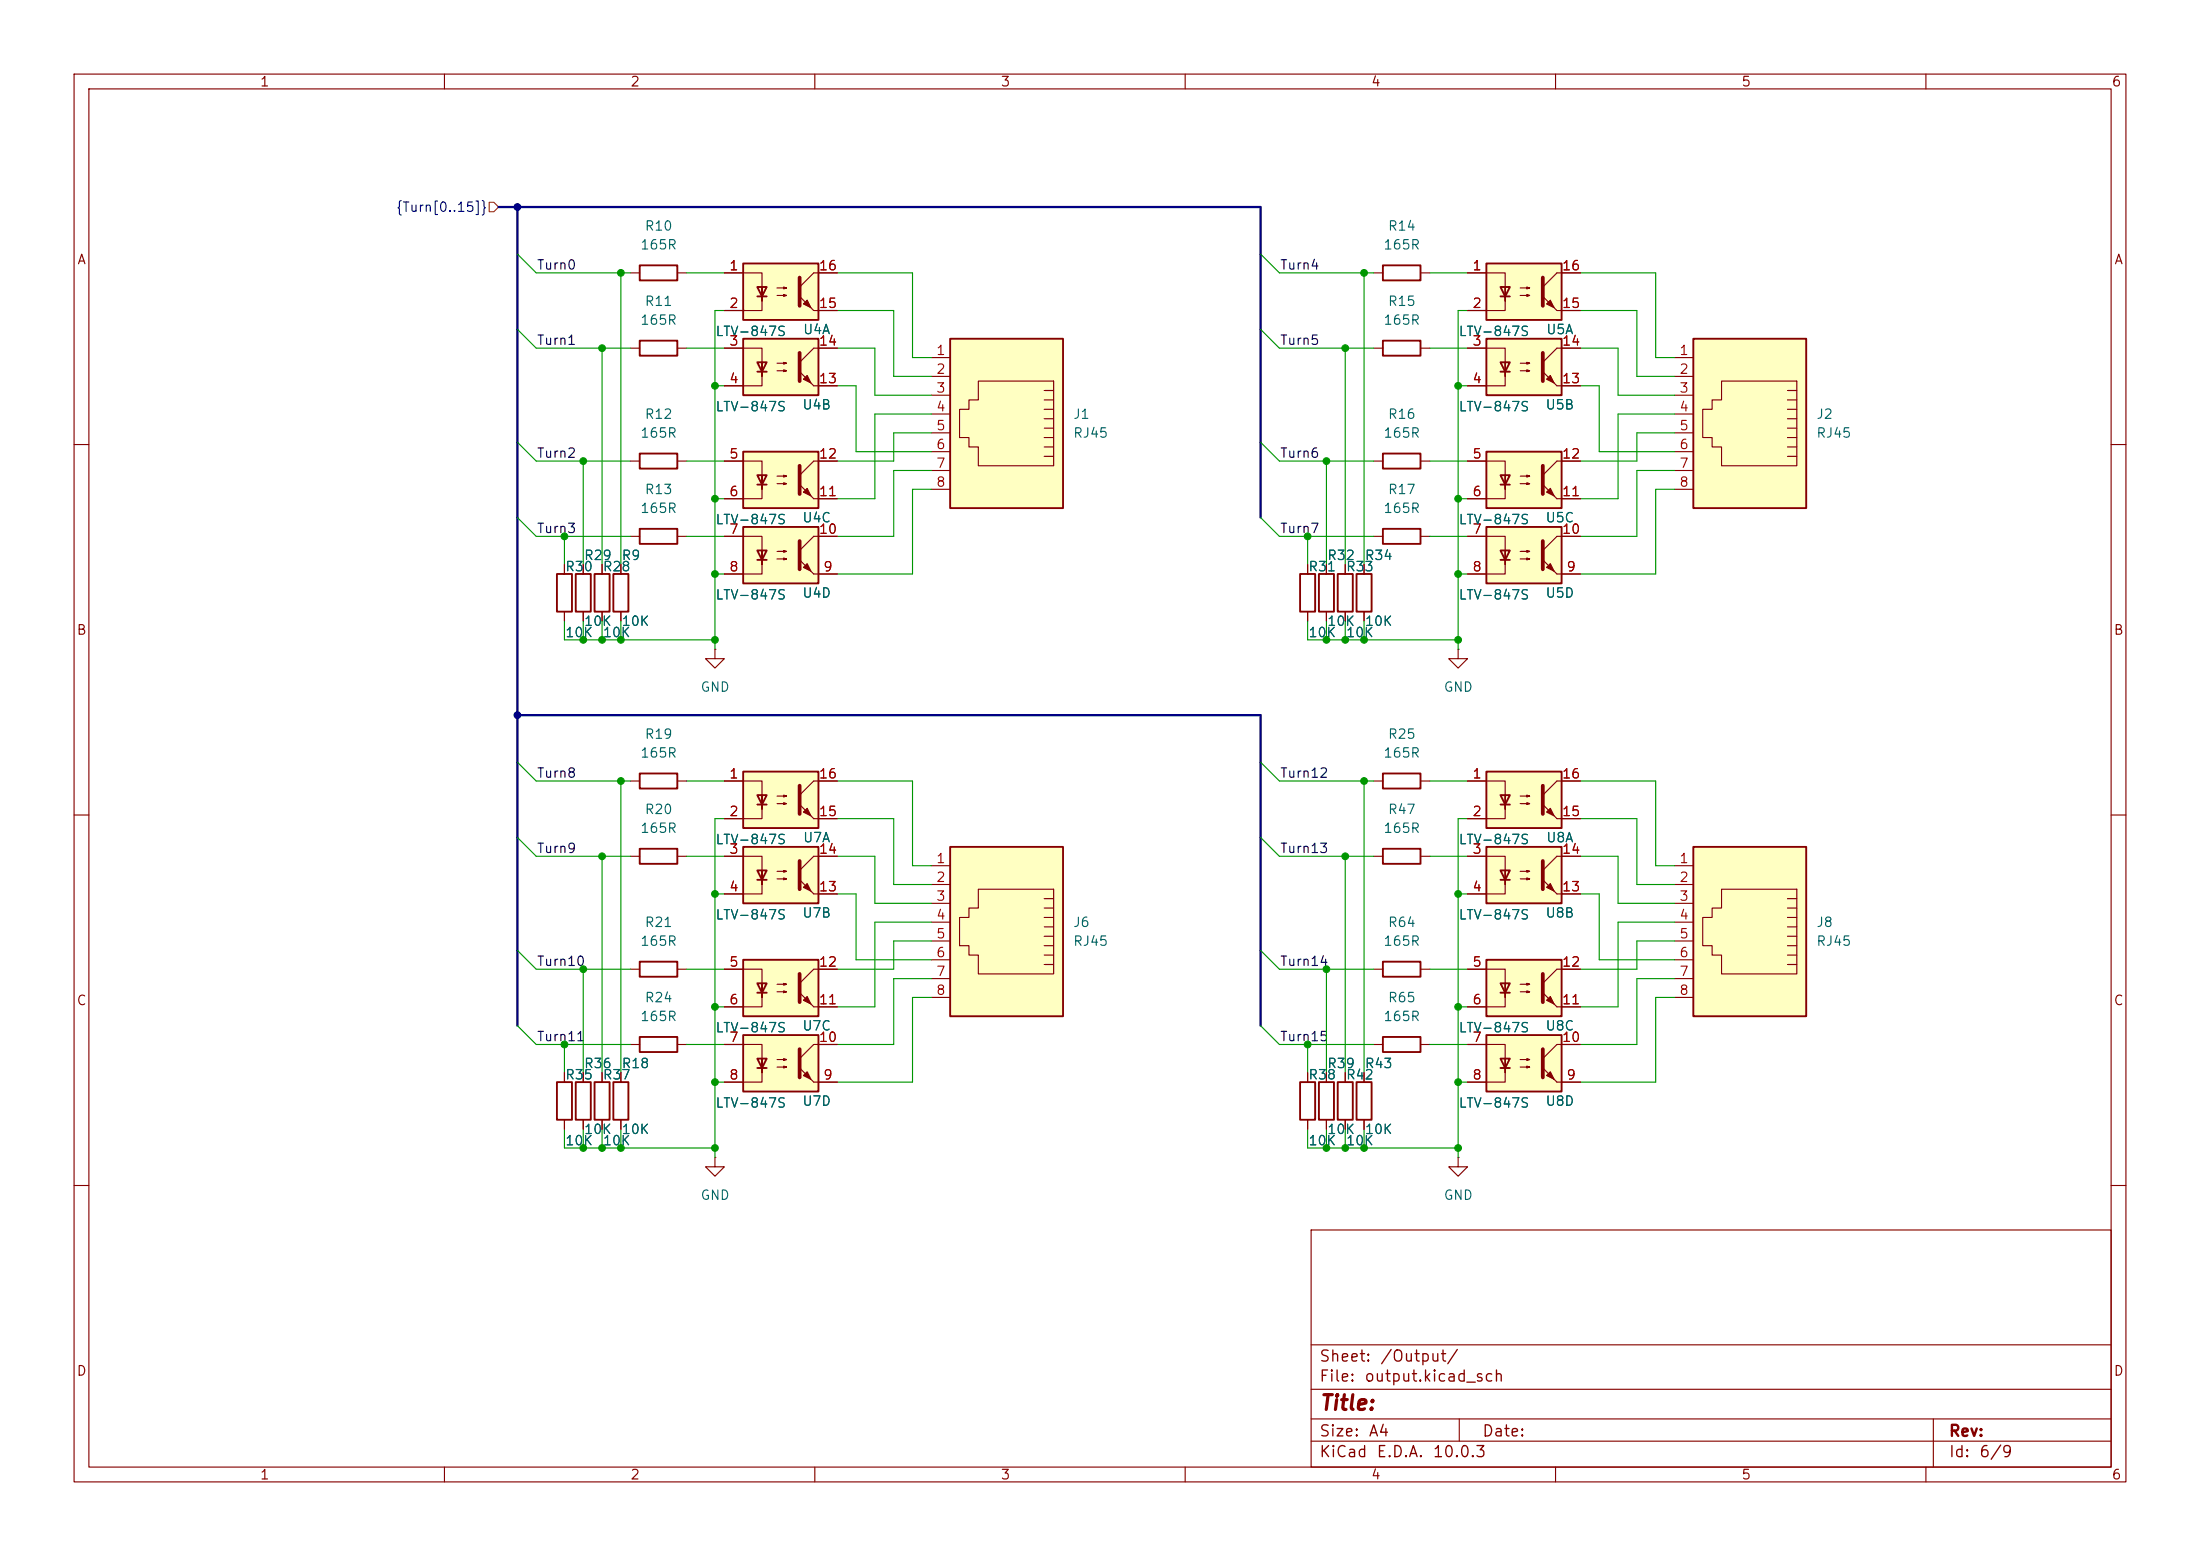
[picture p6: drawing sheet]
<svg xmlns="http://www.w3.org/2000/svg" width="297mm" height="210mm" viewBox="0 0 297 210" stroke-linecap="round" stroke-linejoin="round" font-family="sans-serif">
<g fill="none" stroke="#840000" stroke-width=".15">
<path d="M10 10h277v190h-277zM12 12h273v186h-273zM60 10v2M110 10v2M160 10v2M210 10v2M260 10v2M10 60h2M185.4 62.2h1.3M191.8 62.2h1.2M285 60h2M10 110h2"/>
<path d="M285 110h2M10 160h2M177 166h108v32h-108zM285 160h2M60 198v2M110 198v2M160 198v2M177 194.5h108M177 191.5h108M177 187.5h108M177 181.5h108M197 191.5v3"/>
<path d="M210 198v2M260 198v2M261 191.5v6.5"/>
</g>
<path d="M186.7 61.2h5.1v2h-5.1z" fill="none" stroke="#840000" stroke-width=".25"/>
<path d="M100.3 35.6h10.2v7.6h-10.2z" fill="#ffffc2"/>
<path d="M100.3 35.6h10.2v7.6h-10.2zM102.2 38.7h1.3l-.6 1.3zM102.2 40h1.3" fill="none" stroke="#840000" stroke-width=".25"/>
<path d="M97.8 36.8h5.1v3.8v-1.9M104.9 38.9h1.3l-.4 .1v-.3l.4 .2M104.9 39.9h1.3l-.4 .1v-.2l.4 .1M113 36.8h-3.1l-2 1.9M102.9 40v1.9h-5.1M109.9 41.9h3.1" fill="none" stroke="#840000" stroke-width=".15"/>
<path d="M107.9 37.5v3.8" fill="none" stroke="#840000" stroke-width=".51"/>
<g fill="#840000" stroke="#840000" stroke-width=".15">
<path d="M108.5 41l.5-.5 .5 1z"/>
<path d="M107.9 40l2 1.9z"/>
</g>
<path d="M128.3 45.7h15.2v22.9h-15.2z" fill="#ffffc2"/>
<g fill="none" stroke="#840000" stroke-width=".15">
<path d="M125.7 48.3h2.6M125.7 50.8h2.6M125.7 53.3h2.6M125.7 55.9h2.6M125.7 58.4h2.6M132.1 51.4h10.1v11.5h-10.1v-2.6h-1.3v-1.2h-1.3v-3.9h1.3v-1.2h1.3zM141 57.8h1.2M141 56.5h1.2M141 55.2h1.2M141 54h1.2M141 52.7h1.2M141 59.1h1.2"/>
<path d="M125.7 61h2.6M125.7 63.5h2.6M125.7 66h2.6M141 61.6h1.2M141 60.3h1.2"/>
</g>
<path d="M128.3 45.7h15.2v22.9h-15.2z" fill="none" stroke="#840000" stroke-width=".25"/>
<path d="M100.3 61h10.2v7.6h-10.2z" fill="#ffffc2"/>
<path d="M100.3 61h10.2v7.6h-10.2zM102.2 64.1h1.3l-.6 1.3zM102.2 65.4h1.3" fill="none" stroke="#840000" stroke-width=".25"/>
<path d="M97.8 62.2h5.1v3.8v-1.9M102.9 65.4v1.9h-5.1M104.9 64.3h1.3l-.4 .1v-.3l.4 .2M104.9 65.3h1.3l-.4 .1v-.2l.4 .1M109.9 67.3h3.1M113 62.2h-3.1l-2 1.9" fill="none" stroke="#840000" stroke-width=".15"/>
<path d="M107.9 62.9v3.8" fill="none" stroke="#840000" stroke-width=".51"/>
<g fill="#840000" stroke="#840000" stroke-width=".15">
<path d="M108.5 66.4l.5-.5 .5 1z"/>
<path d="M107.9 65.4l2 1.9z"/>
</g>
<path d="M100.3 45.7h10.2v7.6h-10.2z" fill="#ffffc2"/>
<path d="M100.3 45.7h10.2v7.6h-10.2zM102.2 48.9h1.3l-.6 1.3zM102.2 50.2h1.3" fill="none" stroke="#840000" stroke-width=".25"/>
<path d="M97.8 47h5.1v3.8v-1.9M102.9 50.2v1.9h-5.1M104.9 49h1.3l-.4 .1v-.2l.4 .1M104.9 50h1.3l-.4 .2v-.3l.4 .1M109.9 52.1h3.1M113 47h-3.1l-2 1.9" fill="none" stroke="#840000" stroke-width=".15"/>
<path d="M107.9 47.6v3.8" fill="none" stroke="#840000" stroke-width=".51"/>
<g fill="#840000" stroke="#840000" stroke-width=".15">
<path d="M108.5 51.2l.5-.5 .5 1z"/>
<path d="M107.9 50.2l2 1.9z"/>
</g>
<path d="M200.7 114.3h10.1v7.6h-10.1z" fill="#ffffc2"/>
<path d="M200.7 114.3h10.1v7.6h-10.1zM202.6 117.5h1.2l-.6 1.2zM202.6 118.7h1.2" fill="none" stroke="#840000" stroke-width=".25"/>
<path d="M198.1 115.6h5.1v3.8v-1.9M203.2 118.7v2h-5.1M205.2 117.6h1.3l-.4 .1v-.2l.4 .1M205.2 118.6h1.3l-.4 .1v-.2l.4 .1M213.4 115.6h-3.2l-1.9 1.9M210.2 120.7h3.2" fill="none" stroke="#840000" stroke-width=".15"/>
<path d="M208.3 116.2v3.8" fill="none" stroke="#840000" stroke-width=".51"/>
<g fill="#840000" stroke="#840000" stroke-width=".15">
<path d="M208.8 119.8l.5-.5 .5 1z"/>
<path d="M208.3 118.7l1.9 2z"/>
</g>
<path d="M200.7 104.1h10.1v7.7h-10.1z" fill="#ffffc2"/>
<path d="M80.3 77.5h2v5.1h-2zM82.8 77.5h2v5.1h-2zM86.4 61.2h5v2h-5zM200.7 104.1h10.1v7.7h-10.1zM202.6 107.3h1.2l-.6 1.3zM202.6 108.6h1.2" fill="none" stroke="#840000" stroke-width=".25"/>
<path d="M81.3 76.2v1.3M83.8 76.2v1.3M85.1 62.2h1.3M91.4 62.2h1.3M81.3 82.6v1.2M83.8 82.6v1.2M198.1 105.4h5.1v3.8v-1.9M203.2 108.6v1.9h-5.1M205.2 107.4h1.3l-.4 .2v-.3l.4 .1M205.2 108.5h1.3l-.4 .1v-.3l.4 .2M210.2 110.5h3.2M213.4 105.4h-3.2l-1.9 1.9" fill="none" stroke="#840000" stroke-width=".15"/>
<path d="M208.3 106v3.9" fill="none" stroke="#840000" stroke-width=".51"/>
<g fill="#840000" stroke="#840000" stroke-width=".15">
<path d="M208.8 109.6l.5-.5 .5 1z"/>
<path d="M208.3 108.6l1.9 1.9z"/>
</g>
<path d="M100.3 71.1h10.2v7.6h-10.2z" fill="#ffffc2"/>
<path d="M186.7 35.8h5.1v2h-5.1zM186.7 46h5.1v2h-5.1zM100.3 71.1h10.2v7.6h-10.2zM102.2 74.3h1.3l-.6 1.3zM102.2 75.6h1.3M186.7 71.4h5.1v2h-5.1zM186.7 114.6h5.1v2h-5.1zM80.3 146.1h2v5h-2zM82.8 146.1h2v5h-2z" fill="none" stroke="#840000" stroke-width=".25"/>
<g fill="none" stroke="#840000" stroke-width=".15">
<path d="M185.4 36.8h1.3M191.8 36.8h1.2M185.4 47h1.3M191.8 47h1.2M97.8 72.4h5.1v3.8v-1.9M102.9 75.6v1.9h-5.1M104.9 74.4h1.3l-.4 .1v-.2l.4 .1M104.9 75.4h1.3l-.4 .2v-.3l.4 .1M109.9 77.5h3.1M113 72.4h-3.1l-2 1.9M185.4 72.4h1.3M191.8 72.4h1.2"/>
<path d="M96.5 87.6v1.3h1.3l-1.3 1.3-1.3-1.3h1.3M96.5 87.6h.1M185.4 115.6h1.3M191.8 115.6h1.2M81.3 144.8v1.3M81.3 151.1v1.3M83.8 144.8v1.3M83.8 151.1v1.3M196.8 156.2v1.3h1.3l-1.3 1.3-1.2-1.3h1.2M196.8 156.2h.1"/>
</g>
<path d="M107.9 73v3.8" fill="none" stroke="#840000" stroke-width=".51"/>
<g fill="#840000" stroke="#840000" stroke-width=".15">
<path d="M108.5 76.6l.5-.5 .5 1z"/>
<path d="M107.9 75.6l2 1.9z"/>
</g>
<path d="M100.3 104.1h10.2v7.7h-10.2z" fill="#ffffc2"/>
<path d="M100.3 104.1h10.2v7.7h-10.2zM102.2 107.3h1.3l-.6 1.3zM102.2 108.6h1.3" fill="none" stroke="#840000" stroke-width=".25"/>
<path d="M97.8 105.4h5.1v3.8v-1.9M102.9 108.6v1.9h-5.1M104.9 107.4h1.3l-.4 .2v-.3l.4 .1M104.9 108.5h1.3l-.4 .1v-.3l.4 .2M109.9 110.5h3.1M113 105.4h-3.1l-2 1.9" fill="none" stroke="#840000" stroke-width=".15"/>
<path d="M107.9 106v3.9" fill="none" stroke="#840000" stroke-width=".51"/>
<g fill="#840000" stroke="#840000" stroke-width=".15">
<path d="M108.5 109.6l.5-.5 .5 1z"/>
<path d="M107.9 108.6l2 1.9z"/>
</g>
<path d="M100.3 129.5h10.2v7.7h-10.2z" fill="#ffffc2"/>
<path d="M100.3 129.5h10.2v7.7h-10.2zM102.2 132.7h1.3l-.6 1.3zM102.2 134h1.3" fill="none" stroke="#840000" stroke-width=".25"/>
<path d="M97.8 130.8h5.1v3.8v-1.9M102.9 134v1.9h-5.1M104.9 132.8h1.3l-.4 .2v-.3l.4 .1M104.9 133.9h1.3l-.4 .1v-.3l.4 .2M109.9 135.9h3.1M113 130.8h-3.1l-2 1.9" fill="none" stroke="#840000" stroke-width=".15"/>
<path d="M107.9 131.4v3.9" fill="none" stroke="#840000" stroke-width=".51"/>
<g fill="#840000" stroke="#840000" stroke-width=".15">
<path d="M108.5 135l.5-.5 .5 1z"/>
<path d="M107.9 134l2 1.9z"/>
</g>
<path d="M200.7 71.1h10.1v7.6h-10.1z" fill="#ffffc2"/>
<path d="M200.7 71.1h10.1v7.6h-10.1zM202.6 74.3h1.2l-.6 1.3zM202.6 75.6h1.2" fill="none" stroke="#840000" stroke-width=".25"/>
<path d="M198.1 72.4h5.1v3.8v-1.9M203.2 75.6v1.9h-5.1M205.2 74.4h1.3l-.4 .1v-.2l.4 .1M205.2 75.4h1.3l-.4 .2v-.3l.4 .1M210.2 77.5h3.2M213.4 72.4h-3.2l-1.9 1.9" fill="none" stroke="#840000" stroke-width=".15"/>
<path d="M208.3 73v3.8" fill="none" stroke="#840000" stroke-width=".51"/>
<g fill="#840000" stroke="#840000" stroke-width=".15">
<path d="M208.8 76.6l.5-.5 .5 1z"/>
<path d="M208.3 75.6l1.9 1.9z"/>
</g>
<path d="M200.7 61h10.1v7.6h-10.1z" fill="#ffffc2"/>
<path d="M200.7 61h10.1v7.6h-10.1zM202.6 64.1h1.2l-.6 1.3zM202.6 65.4h1.2" fill="none" stroke="#840000" stroke-width=".25"/>
<path d="M198.1 62.2h5.1v3.8v-1.9M203.2 65.4v1.9h-5.1M205.2 64.3h1.3l-.4 .1v-.3l.4 .2M205.2 65.3h1.3l-.4 .1v-.2l.4 .1M210.2 67.3h3.2M213.4 62.2h-3.2l-1.9 1.9" fill="none" stroke="#840000" stroke-width=".15"/>
<path d="M208.3 62.9v3.8" fill="none" stroke="#840000" stroke-width=".51"/>
<g fill="#840000" stroke="#840000" stroke-width=".15">
<path d="M208.8 66.4l.5-.5 .5 1z"/>
<path d="M208.3 65.4l1.9 1.9z"/>
</g>
<path d="M128.3 114.3h15.2v22.9h-15.2z" fill="#ffffc2"/>
<g fill="none" stroke="#840000" stroke-width=".15">
<path d="M125.7 116.8h2.6M125.7 119.4h2.6M125.7 121.9h2.6M125.7 124.5h2.6M125.7 127h2.6M125.7 129.5h2.6M125.7 132.1h2.6M125.7 134.6h2.6M132.1 120h10.1v11.4h-10.1v-2.5h-1.3v-1.3h-1.3v-3.8h1.3v-1.2h1.3zM141 126.4h1.2M141 125.1h1.2M141 123.8h1.2"/>
<path d="M141 122.6h1.2M141 121.3h1.2M141 127.6h1.2M141 130.2h1.2M141 128.9h1.2"/>
</g>
<path d="M128.3 114.3h15.2v22.9h-15.2z" fill="none" stroke="#840000" stroke-width=".25"/>
<path d="M228.6 45.7h15.2v22.9h-15.2z" fill="#ffffc2"/>
<g fill="none" stroke="#840000" stroke-width=".15">
<path d="M226.1 48.3h2.5M226.1 50.8h2.5M226.1 53.3h2.5M226.1 55.9h2.5M226.1 58.4h2.5M232.4 51.4h10.2v11.5h-10.2v-2.6h-1.3v-1.2h-1.2v-3.9h1.2v-1.2h1.3zM241.3 57.8h1.3M241.3 56.5h1.3M241.3 55.2h1.3M241.3 54h1.3M241.3 52.7h1.3M241.3 59.1h1.3"/>
<path d="M226.1 61h2.5M226.1 63.5h2.5M226.1 66h2.5M241.3 61.6h1.3M241.3 60.3h1.3"/>
</g>
<path d="M228.6 45.7h15.2v22.9h-15.2z" fill="none" stroke="#840000" stroke-width=".25"/>
<path d="M200.7 35.6h10.1v7.6h-10.1z" fill="#ffffc2"/>
<path d="M200.7 35.6h10.1v7.6h-10.1zM202.6 38.7h1.2l-.6 1.3zM202.6 40h1.2" fill="none" stroke="#840000" stroke-width=".25"/>
<path d="M198.1 36.8h5.1v3.8v-1.9M205.2 38.9h1.3l-.4 .1v-.3l.4 .2M205.2 39.9h1.3l-.4 .1v-.2l.4 .1M213.4 36.8h-3.2l-1.9 1.9M203.2 40v1.9h-5.1M210.2 41.9h3.2" fill="none" stroke="#840000" stroke-width=".15"/>
<path d="M208.3 37.5v3.8" fill="none" stroke="#840000" stroke-width=".51"/>
<g fill="#840000" stroke="#840000" stroke-width=".15">
<path d="M209.3 40.5l.5 1-1-.5z"/>
<path d="M208.3 40l1.9 1.9z"/>
</g>
<path d="M200.7 45.7h10.1v7.6h-10.1z" fill="#ffffc2"/>
<path d="M200.7 45.7h10.1v7.6h-10.1zM202.6 48.9h1.2l-.6 1.3zM202.6 50.2h1.2M86.4 129.8h5v2h-5zM86.4 140h5v2h-5z" fill="none" stroke="#840000" stroke-width=".25"/>
<path d="M198.1 47h5.1v3.8v-1.9M203.2 50.2v1.9h-5.1M205.2 49h1.3l-.4 .1v-.2l.4 .1M205.2 50h1.3l-.4 .2v-.3l.4 .1M210.2 52.1h3.2M213.4 47h-3.2l-1.9 1.9M85.1 130.8h1.3M91.4 130.8h1.3M85.1 141h1.3M91.4 141h1.3" fill="none" stroke="#840000" stroke-width=".15"/>
<path d="M208.3 47.6v3.8" fill="none" stroke="#840000" stroke-width=".51"/>
<g fill="#840000" stroke="#840000" stroke-width=".15">
<path d="M209.3 50.7l.5 1-1-.5z"/>
<path d="M208.3 50.2l1.9 1.9z"/>
</g>
<path d="M100.3 114.3h10.2v7.6h-10.2z" fill="#ffffc2"/>
<path d="M100.3 114.3h10.2v7.6h-10.2zM102.2 117.5h1.3l-.6 1.2zM102.2 118.7h1.3M186.7 129.8h5.1v2h-5.1z" fill="none" stroke="#840000" stroke-width=".25"/>
<path d="M97.8 115.6h5.1v3.8v-1.9M102.9 118.7v2h-5.1M104.9 117.6h1.3l-.4 .1v-.2l.4 .1M104.9 118.6h1.3l-.4 .1v-.2l.4 .1M113 115.6h-3.1l-2 1.9M109.9 120.7h3.1M185.4 130.8h1.3M191.8 130.8h1.2" fill="none" stroke="#840000" stroke-width=".15"/>
<path d="M107.9 116.2v3.8" fill="none" stroke="#840000" stroke-width=".51"/>
<g fill="#840000" stroke="#840000" stroke-width=".15">
<path d="M108.5 119.8l.5-.5 .5 1z"/>
<path d="M107.9 118.7l2 2z"/>
</g>
<path d="M200.7 129.5h10.1v7.7h-10.1z" fill="#ffffc2"/>
<path d="M200.7 129.5h10.1v7.7h-10.1zM202.6 132.7h1.2l-.6 1.3zM202.6 134h1.2" fill="none" stroke="#840000" stroke-width=".25"/>
<path d="M198.1 130.8h5.1v3.8v-1.9M203.2 134v1.9h-5.1M205.2 132.8h1.3l-.4 .2v-.3l.4 .1M205.2 133.9h1.3l-.4 .1v-.3l.4 .2M210.2 135.9h3.2M213.4 130.8h-3.2l-1.9 1.9" fill="none" stroke="#840000" stroke-width=".15"/>
<path d="M208.3 131.4v3.9" fill="none" stroke="#840000" stroke-width=".51"/>
<g fill="#840000" stroke="#840000" stroke-width=".15">
<path d="M208.8 135l.5-.5 .5 1z"/>
<path d="M208.3 134l1.9 1.9z"/>
</g>
<path d="M200.7 139.7h10.1v7.6h-10.1z" fill="#ffffc2"/>
<path d="M200.7 139.7h10.1v7.6h-10.1zM202.6 142.9h1.2l-.6 1.2zM202.6 144.1h1.2" fill="none" stroke="#840000" stroke-width=".25"/>
<path d="M198.1 141h5.1v3.8v-1.9M203.2 144.1v2h-5.1M205.2 143h1.3l-.4 .1v-.2l.4 .1M205.2 144h1.3l-.4 .1v-.2l.4 .1M210.2 146.1h3.2M213.4 141h-3.2l-1.9 1.9" fill="none" stroke="#840000" stroke-width=".15"/>
<path d="M208.3 141.6v3.8" fill="none" stroke="#840000" stroke-width=".51"/>
<g fill="#840000" stroke="#840000" stroke-width=".15">
<path d="M209.3 144.7l.5 1-1-.5z"/>
<path d="M208.3 144.1l1.9 2z"/>
</g>
<path d="M100.3 139.7h10.2v7.6h-10.2z" fill="#ffffc2"/>
<path d="M100.3 139.7h10.2v7.6h-10.2zM102.2 142.9h1.3l-.6 1.2zM102.2 144.1h1.3" fill="none" stroke="#840000" stroke-width=".25"/>
<path d="M97.8 141h5.1v3.8v-1.9M102.9 144.1v2h-5.1M104.9 143h1.3l-.4 .1v-.2l.4 .1M104.9 144h1.3l-.4 .1v-.2l.4 .1M109.9 146.1h3.1M113 141h-3.1l-2 1.9" fill="none" stroke="#840000" stroke-width=".15"/>
<path d="M107.9 141.6v3.8" fill="none" stroke="#840000" stroke-width=".51"/>
<g fill="#840000" stroke="#840000" stroke-width=".15">
<path d="M108.5 145.2l.5-.5 .5 1z"/>
<path d="M107.9 144.1l2 2z"/>
</g>
<path d="M228.6 114.3h15.2v22.9h-15.2z" fill="#ffffc2"/>
<g fill="none" stroke="#840000" stroke-width=".15">
<path d="M85.1 36.8h1.3M91.4 36.8h1.3M97.8 36.8h2.5M110.5 36.8h2.5M198.1 36.8h2.6M210.8 36.8h2.6M85.1 47h1.3M91.4 47h1.3M97.8 47h2.5M97.8 41.9h2.5M97.8 52.1h2.5M110.5 47h2.5"/>
<path d="M110.5 41.9h2.5M110.5 52.1h2.5M198.1 47h2.6M198.1 41.9h2.6M198.1 52.1h2.6M210.8 47h2.6M210.8 41.9h2.6M210.8 52.1h2.6M76.2 76.2v1.3M78.7 76.2v1.3M81.3 76.2v1.3M83.8 76.2v1.3"/>
<path d="M85.1 72.4h1.3M91.4 72.4h1.3M97.8 72.4h2.5M97.8 77.5h2.5M97.8 62.2h2.5M97.8 67.3h2.5M110.5 72.4h2.5M110.5 77.5h2.5M110.5 62.2h2.5M110.5 67.3h2.5M176.5 76.2v1.3M179.1 76.2v1.3"/>
<path d="M181.6 76.2v1.3M184.1 76.2v1.3M198.1 72.4h2.6M198.1 77.5h2.6M198.1 62.2h2.6M198.1 67.3h2.6M210.8 72.4h2.6M210.8 77.5h2.6M210.8 62.2h2.6M210.8 67.3h2.6M76.2 82.6v1.2M78.7 82.6v1.2"/>
<path d="M81.3 82.6v1.2M83.8 82.6v1.2M176.5 82.6v1.2M179.1 82.6v1.2M181.6 82.6v1.2M184.1 82.6v1.2M196.8 87.6v1.3h1.3l-1.3 1.3-1.2-1.3h1.2M196.8 87.6h.1M85.1 105.4h1.3M85.1 115.6h1.3M91.4 105.4h1.3M91.4 115.6h1.3"/>
<path d="M97.8 105.4h2.5M97.8 115.6h2.5M97.8 110.5h2.5M110.5 105.4h2.5M110.5 115.6h2.5M110.5 110.5h2.5M185.4 105.4h1.3M191.8 105.4h1.2M198.1 105.4h2.6M198.1 115.6h2.6M198.1 110.5h2.6M210.8 105.4h2.6"/>
<path d="M210.8 115.6h2.6M210.8 110.5h2.6M226.1 116.8h2.5M226.1 119.4h2.5M97.8 120.7h2.5M97.8 130.8h2.5M97.8 135.9h2.5M110.5 120.7h2.5M110.5 130.8h2.5M110.5 135.9h2.5M198.1 120.7h2.6M198.1 130.8h2.6"/>
<path d="M198.1 135.9h2.6M210.8 120.7h2.6M210.8 130.8h2.6M210.8 135.9h2.6M226.1 121.9h2.5M226.1 124.5h2.5M226.1 127h2.5M226.1 129.5h2.5M226.1 132.1h2.5M226.1 134.6h2.5M232.4 120h10.2v11.4h-10.2v-2.5h-1.3v-1.3h-1.2v-3.8h1.2v-1.2h1.3zM241.3 126.4h1.3"/>
<path d="M241.3 125.1h1.3M241.3 123.8h1.3M241.3 122.6h1.3M241.3 121.3h1.3M241.3 127.6h1.3M241.3 130.2h1.3M241.3 128.9h1.3M76.2 144.8v1.3M76.2 151.1v1.3M78.7 144.8v1.3M78.7 151.1v1.3M81.3 144.8v1.3"/>
<path d="M81.3 151.1v1.3M83.8 144.8v1.3M83.8 151.1v1.3M96.5 156.2v1.3h1.3l-1.3 1.3-1.3-1.3h1.3M96.5 156.2h.1M97.8 141h2.5M97.8 146.1h2.5M110.5 141h2.5M110.5 146.1h2.5M176.5 144.8v1.3M176.5 151.1v1.3M179.1 144.8v1.3"/>
<path d="M179.1 151.1v1.3M181.6 144.8v1.3M181.6 151.1v1.3M184.1 144.8v1.3M184.1 151.1v1.3M185.4 141h1.3M191.8 141h1.2M198.1 141h2.6M198.1 146.1h2.6M210.8 141h2.6M210.8 146.1h2.6"/>
</g>
<g fill="none" stroke="#840000" stroke-width=".25">
<path d="M86.4 35.8h5v2h-5zM86.4 46h5v2h-5zM75.2 77.5h2v5.1h-2zM77.7 77.5h2.1v5.1h-2.1zM86.4 71.4h5v2h-5zM175.5 77.5h2v5.1h-2zM178.1 77.5h2v5.1h-2zM180.6 77.5h2v5.1h-2zM183.1 77.5h2.1v5.1h-2.1zM86.4 104.4h5v2h-5zM86.4 114.6h5v2h-5zM186.7 104.4h5.1v2h-5.1z"/>
<path d="M228.6 114.3h15.2v22.9h-15.2zM186.7 140h5.1v2h-5.1zM75.2 146.1h2v5h-2zM77.7 146.1h2.1v5h-2.1zM175.5 146.1h2v5h-2zM178.1 146.1h2v5h-2zM180.6 146.1h2v5h-2zM183.1 146.1h2.1v5h-2.1z"/>
</g>
<path d="M66 27.3h.7l.6 .6-.6 .7h-.7z" fill="none" stroke="#725600" stroke-width=".15"/>
<path d="M67.3 27.9h102.9v42M69.8 27.9v110.5M69.8 96.5h100.4v41.9" fill="none" stroke="#000084" stroke-width=".3"/>
<g fill="none" stroke="#009600" stroke-width=".15">
<path d="M69.8 34.3l2.6 2.5h12.7M83.8 36.8v39.4M92.7 36.8h5.1M113 36.8h10.2v11.5h2.5M170.2 34.3l2.5 2.5h12.7M184.1 36.8v39.4M193 36.8h5.1M213.4 36.8h10.1v11.5h2.6M69.8 59.7l2.6 2.5h12.7M69.8 44.5l2.6 2.5h12.7M81.3 47v29.2M92.7 47h5.1"/>
<path d="M96.5 52.1h1.3M97.8 41.9h-1.3v45.7M113 47h5.1v6.3h7.6M113 52.1h2.6v8.9h10.1M113 41.9h7.6v8.9h5.1M125.7 55.9h-7.6v11.4h-5.1M125.7 58.4h-5.1v3.8h-7.6M170.2 59.7l2.5 2.5h12.7M170.2 44.5l2.5 2.5h12.7M181.6 47v29.2M193 47h5.1M196.8 52.1h1.3"/>
<path d="M198.1 41.9h-1.3v45.7M213.4 52.1h2.5v8.9h10.2M213.4 41.9h7.6v8.9h5.1M213.4 47h5v6.3h7.7M226.1 58.4h-5.1v3.8h-7.6M226.1 55.9h-7.7v11.4h-5M69.8 69.9l2.6 2.5h12.7M76.2 72.4v3.8M78.7 62.2v14M92.7 62.2h5.1M92.7 72.4h5.1M96.5 77.5h1.3"/>
<path d="M96.5 67.3h1.3M125.7 63.5h-5.1v8.9h-7.6M125.7 66h-2.5v11.5h-10.2M170.2 69.9l2.5 2.5h12.7M176.5 72.4v3.8M179.1 62.2v14M193 62.2h5.1M193 72.4h5.1M196.8 77.5h1.3M196.8 67.3h1.3M226.1 63.5h-5.1v8.9h-7.6M226.1 66h-2.6v11.5h-10.1"/>
<path d="M76.2 83.8v2.6h20.3M78.7 83.8v2.6M81.3 83.8v2.6M83.8 83.8v2.6M176.5 83.8v2.6h20.3M179.1 83.8v2.6M181.6 83.8v2.6M184.1 83.8v2.6M69.8 102.9l2.6 2.5h12.7M69.8 113l2.6 2.6h12.7M81.3 115.6v29.2M83.8 105.4v39.4"/>
<path d="M92.7 105.4h5.1M92.7 115.6h5.1M97.8 110.5h-1.3v45.7M113 110.5h7.6v8.9h5.1M113 115.6h5.1v6.3h7.6M113 105.4h10.2v11.4h2.5M170.2 102.9l2.5 2.5h12.7M170.2 113l2.5 2.6h12.7M181.6 115.6v29.2M184.1 105.4v39.4M193 105.4h5.1M193 115.6h5.1"/>
<path d="M198.1 110.5h-1.3v45.7M213.4 110.5h7.6v8.9h5.1M213.4 105.4h10.1v11.4h2.6M213.4 115.6h5v6.3h7.7M69.8 128.3l2.6 2.5h12.7M69.8 138.4l2.6 2.6h12.7M78.7 130.8v14M92.7 130.8h5.1M96.5 135.9h1.3M96.5 120.7h1.3M113 120.7h2.6v8.8h10.1M125.7 124.5h-7.6v11.4h-5.1"/>
<path d="M125.7 127h-5.1v3.8h-7.6M125.7 132.1h-5.1v8.9h-7.6M125.7 134.6h-2.5v11.5h-10.2M170.2 128.3l2.5 2.5h12.7M170.2 138.4l2.5 2.6h12.7M179.1 130.8v14M193 130.8h5.1M196.8 135.9h1.3M196.8 120.7h1.3M213.4 120.7h2.5v8.8h10.2M226.1 124.5h-7.7v11.4h-5M226.1 127h-5.1v3.8h-7.6"/>
<path d="M226.1 132.1h-5.1v8.9h-7.6M226.1 134.6h-2.6v11.5h-10.1M76.2 152.4v2.5h20.3M76.2 141v3.8M78.7 152.4v2.5M81.3 152.4v2.5M83.8 152.4v2.5M92.7 141h5.1M96.5 146.1h1.3M176.5 152.4v2.5h20.3M176.5 141v3.8M179.1 152.4v2.5"/>
<path d="M181.6 152.4v2.5M184.1 152.4v2.5M193 141h5.1M196.8 146.1h1.3"/>
</g>
<g fill="#009600" stroke="#009600" stroke-width=".14">
<circle cx="196.8" cy="86.4" r=".46"/>
<circle cx="196.8" cy="77.5" r=".46"/>
<circle cx="184.1" cy="86.4" r=".46"/>
<circle cx="181.6" cy="86.4" r=".46"/>
<circle cx="179.1" cy="86.4" r=".46"/>
<circle cx="176.5" cy="72.4" r=".46"/>
<circle cx="179.1" cy="62.2" r=".46"/>
<circle cx="184.1" cy="105.4" r=".46"/>
<circle cx="176.5" cy="141" r=".46"/>
<circle cx="179.1" cy="154.9" r=".46"/>
<circle cx="184.1" cy="154.9" r=".46"/>
<circle cx="181.6" cy="154.9" r=".46"/>
<circle cx="196.8" cy="154.9" r=".46"/>
<circle cx="196.8" cy="146.1" r=".46"/>
<circle cx="184.1" cy="36.8" r=".46"/>
<circle cx="181.6" cy="47" r=".46"/>
<circle cx="196.8" cy="52.1" r=".46"/>
<circle cx="196.8" cy="67.3" r=".46"/>
<circle cx="181.6" cy="115.6" r=".46"/>
<circle cx="196.8" cy="120.7" r=".46"/>
<circle cx="196.8" cy="135.9" r=".46"/>
<circle cx="179.1" cy="130.8" r=".46"/>
<circle cx="83.8" cy="86.4" r=".46"/>
<circle cx="81.3" cy="86.4" r=".46"/>
<circle cx="96.5" cy="86.4" r=".46"/>
<circle cx="96.5" cy="120.7" r=".46"/>
<circle cx="83.8" cy="105.4" r=".46"/>
<circle cx="78.7" cy="86.4" r=".46"/>
<circle cx="81.3" cy="47" r=".46"/>
<circle cx="83.8" cy="36.8" r=".46"/>
<circle cx="96.5" cy="52.1" r=".46"/>
<circle cx="83.8" cy="154.9" r=".46"/>
<circle cx="96.5" cy="154.9" r=".46"/>
<circle cx="96.5" cy="146.1" r=".46"/>
<circle cx="96.5" cy="135.9" r=".46"/>
<circle cx="96.5" cy="67.3" r=".46"/>
<circle cx="96.5" cy="77.5" r=".46"/>
<circle cx="78.7" cy="62.2" r=".46"/>
<circle cx="81.3" cy="115.6" r=".46"/>
<circle cx="78.7" cy="130.8" r=".46"/>
<circle cx="78.7" cy="154.9" r=".46"/>
<circle cx="76.2" cy="141" r=".46"/>
<circle cx="81.3" cy="154.9" r=".46"/>
<circle cx="76.2" cy="72.4" r=".46"/>
</g>
<g fill="#000084" stroke="#000084" stroke-width=".14">
<circle cx="69.8" cy="96.5" r=".46"/>
<circle cx="69.8" cy="27.9" r=".46"/>
</g>
<text font-size="2" fill="#840000" x="178" y="190.8">Title:</text>
<g font-size="1.5" fill="#840000">
<text x="178" y="184.2">Sheet:</text>
<text x="186.2" y="184.2">/Output/</text>
<text x="178" y="186.9">File:</text>
<text x="184.1" y="186.9">output.kicad_sch</text>
<text x="178" y="197.1">KiCad</text>
<text x="178" y="194.3">Size:</text>
<text x="184.7" y="194.3">A4</text>
<text x="185.7" y="197.1">E.D.A.</text>
<text x="193.3" y="197.1">10.0.3</text>
<text x="200" y="194.3">Date:</text>
<text x="263" y="194.3">Rev:</text>
<text x="263" y="197.1">Id:</text>
<text x="267.1" y="197.1">6/9</text>
</g>
<g font-size="1.3" fill="#840000">
<text x="35" y="12">1</text>
<text x="85" y="12">2</text>
<text x="135" y="12">3</text>
<text x="185" y="12">4</text>
<text x="235" y="12">5</text>
<text x="285" y="12">6</text>
<text x="10.3" y="36">A</text>
<text x="285.3" y="36">A</text>
<text x="10.3" y="86">B</text>
<text x="285.3" y="86">B</text>
<text x="10.3" y="136">C</text>
<text x="285.3" y="136">C</text>
<text x="10.3" y="186">D</text>
<text x="285.3" y="186">D</text>
<text x="35" y="200">1</text>
<text x="85" y="200">2</text>
<text x="135" y="200">3</text>
<text x="185" y="200">4</text>
<text x="235" y="200">5</text>
<text x="285" y="200">6</text>
</g>
<text font-size="1.3" fill="#000084" x="53.4" y="28.9">{Turn[0..15]}</text>
<g font-size="1.3" fill="#006464">
<text x="86.3" y="34">165R</text>
<text x="87" y="31.5">R10</text>
<text x="186.7" y="34">165R</text>
<text x="187.3" y="31.5">R14</text>
<text x="87" y="41.6">R11</text>
<text x="187.3" y="41.6">R15</text>
<text x="86.3" y="44.2">165R</text>
<text x="96.5" y="45.7">LTV-847S</text>
<text x="108.3" y="45.4">U4A</text>
<text x="186.7" y="44.2">165R</text>
<text x="196.8" y="45.7">LTV-847S</text>
<text x="208.7" y="45.4">U5A</text>
<text x="86.3" y="59.4">165R</text>
<text x="87" y="56.9">R12</text>
<text x="96.5" y="55.8">LTV-847S</text>
<text x="108.2" y="55.6">U4B</text>
<text x="144.8" y="56.9">J1</text>
<text x="144.8" y="59.4">RJ45</text>
<text x="186.7" y="59.4">165R</text>
<text x="187.3" y="56.9">R16</text>
<text x="196.8" y="55.8">LTV-847S</text>
<text x="208.6" y="55.6">U5B</text>
<text x="245.1" y="56.9">J2</text>
<text x="245.1" y="59.4">RJ45</text>
<text x="86.3" y="69.6">165R</text>
<text x="87" y="67">R13</text>
<text x="96.5" y="71.1">LTV-847S</text>
<text x="108.2" y="70.8">U4C</text>
<text x="186.7" y="69.6">165R</text>
<text x="187.3" y="67">R17</text>
<text x="196.8" y="71.1">LTV-847S</text>
<text x="208.6" y="70.8">U5C</text>
<text x="76.2" y="77.4">R30</text>
<text x="78.7" y="75.9">R29</text>
<text x="81.3" y="77.4">R28</text>
<text x="83.8" y="75.9">R9</text>
<text x="176.5" y="77.4">R31</text>
<text x="179.1" y="75.9">R32</text>
<text x="181.6" y="77.4">R33</text>
<text x="184.2" y="75.9">R34</text>
<text x="96.5" y="81.2">LTV-847S</text>
<text x="108.2" y="81">U4D</text>
<text x="196.8" y="81.2">LTV-847S</text>
<text x="208.6" y="81">U5D</text>
<text x="76.2" y="86.3">10K</text>
<text x="78.7" y="84.8">10K</text>
<text x="81.3" y="86.3">10K</text>
<text x="83.8" y="84.8">10K</text>
<text x="176.5" y="86.3">10K</text>
<text x="179.1" y="84.8">10K</text>
<text x="181.6" y="86.3">10K</text>
<text x="184.2" y="84.8">10K</text>
<text x="94.5" y="93.7">GND</text>
<text x="194.8" y="93.7">GND</text>
<text x="87" y="100">R19</text>
<text x="187.3" y="100">R25</text>
<text x="86.3" y="102.6">165R</text>
<text x="186.7" y="102.6">165R</text>
<text x="86.3" y="112.7">165R</text>
<text x="87" y="110.2">R20</text>
<text x="186.7" y="112.7">165R</text>
<text x="187.3" y="110.2">R47</text>
<text x="96.5" y="114.3">LTV-847S</text>
<text x="108.3" y="114">U7A</text>
<text x="196.8" y="114.3">LTV-847S</text>
<text x="208.7" y="114">U8A</text>
<text x="87" y="125.4">R21</text>
<text x="96.5" y="124.4">LTV-847S</text>
<text x="108.2" y="124.2">U7B</text>
<text x="144.8" y="125.4">J6</text>
<text x="187.3" y="125.4">R64</text>
<text x="196.8" y="124.4">LTV-847S</text>
<text x="208.6" y="124.2">U8B</text>
<text x="245.1" y="125.4">J8</text>
<text x="86.3" y="128">165R</text>
<text x="144.8" y="128">RJ45</text>
<text x="186.7" y="128">165R</text>
<text x="245.1" y="128">RJ45</text>
<text x="87" y="135.6">R24</text>
<text x="187.3" y="135.6">R65</text>
<text x="86.3" y="138.1">165R</text>
<text x="96.5" y="139.7">LTV-847S</text>
<text x="108.2" y="139.4">U7C</text>
<text x="186.7" y="138.1">165R</text>
<text x="196.8" y="139.7">LTV-847S</text>
<text x="208.6" y="139.4">U8C</text>
<text x="76.2" y="146">R35</text>
<text x="78.7" y="144.5">R36</text>
<text x="81.3" y="146">R37</text>
<text x="83.8" y="144.5">R18</text>
<text x="96.5" y="149.8">LTV-847S</text>
<text x="108.2" y="149.6">U7D</text>
<text x="176.5" y="146">R38</text>
<text x="179.1" y="144.5">R39</text>
<text x="181.6" y="146">R42</text>
<text x="184.2" y="144.5">R43</text>
<text x="196.8" y="149.8">LTV-847S</text>
<text x="208.6" y="149.6">U8D</text>
<text x="76.2" y="154.9">10K</text>
<text x="78.7" y="153.4">10K</text>
<text x="81.3" y="154.9">10K</text>
<text x="83.8" y="153.4">10K</text>
<text x="176.5" y="154.9">10K</text>
<text x="179.1" y="153.4">10K</text>
<text x="181.6" y="154.9">10K</text>
<text x="184.2" y="153.4">10K</text>
<text x="94.5" y="162.3">GND</text>
<text x="194.8" y="162.3">GND</text>
</g>
<g font-size="1.3" fill="#0f0f0f">
<text x="72.4" y="36.7">Turn0</text>
<text x="172.7" y="36.7">Turn4</text>
<text x="72.4" y="46.9">Turn1</text>
<text x="172.7" y="46.9">Turn5</text>
<text x="72.4" y="62.1">Turn2</text>
<text x="172.7" y="62.1">Turn6</text>
<text x="72.4" y="72.3">Turn3</text>
<text x="172.7" y="72.3">Turn7</text>
<text x="72.4" y="105.3">Turn8</text>
<text x="172.7" y="105.3">Turn12</text>
<text x="72.4" y="115.4">Turn9</text>
<text x="172.7" y="115.4">Turn13</text>
<text x="72.4" y="130.7">Turn10</text>
<text x="172.7" y="130.7">Turn14</text>
<text x="72.4" y="140.8">Turn11</text>
<text x="172.7" y="140.8">Turn15</text>
</g>
<g font-size="1.3" fill="#a90000">
<text x="98.4" y="36.8">1</text>
<text x="98.4" y="41.9">2</text>
<text x="110.4" y="41.9">15</text>
<text x="110.4" y="36.8">16</text>
<text x="198.7" y="36.8">1</text>
<text x="198.7" y="41.9">2</text>
<text x="210.8" y="41.9">15</text>
<text x="210.8" y="36.8">16</text>
<text x="98.4" y="47">3</text>
<text x="110.4" y="47">14</text>
<text x="198.7" y="47">3</text>
<text x="210.8" y="47">14</text>
<text x="98.4" y="52">4</text>
<text x="110.4" y="52">13</text>
<text x="126.3" y="48.2">1</text>
<text x="126.3" y="50.8">2</text>
<text x="126.3" y="53.3">3</text>
<text x="198.7" y="52">4</text>
<text x="210.8" y="52">13</text>
<text x="226.6" y="48.2">1</text>
<text x="226.6" y="50.8">2</text>
<text x="226.6" y="53.3">3</text>
<text x="126.3" y="55.9">4</text>
<text x="126.3" y="58.4">5</text>
<text x="226.6" y="55.9">4</text>
<text x="226.6" y="58.4">5</text>
<text x="98.4" y="62.2">5</text>
<text x="110.4" y="62.2">12</text>
<text x="126.3" y="60.9">6</text>
<text x="126.3" y="63.5">7</text>
<text x="198.7" y="62.2">5</text>
<text x="210.8" y="62.2">12</text>
<text x="226.6" y="60.9">6</text>
<text x="226.6" y="63.5">7</text>
<text x="98.4" y="67.3">6</text>
<text x="110.4" y="67.3">11</text>
<text x="126.3" y="66">8</text>
<text x="198.7" y="67.3">6</text>
<text x="210.8" y="67.3">11</text>
<text x="226.6" y="66">8</text>
<text x="98.4" y="72.4">7</text>
<text x="98.4" y="77.4">8</text>
<text x="110.4" y="72.4">10</text>
<text x="111.1" y="77.4">9</text>
<text x="198.7" y="72.4">7</text>
<text x="198.7" y="77.4">8</text>
<text x="210.8" y="72.4">10</text>
<text x="211.4" y="77.4">9</text>
<text x="98.4" y="105.4">1</text>
<text x="110.4" y="105.4">16</text>
<text x="198.7" y="105.4">1</text>
<text x="210.8" y="105.4">16</text>
<text x="98.4" y="110.5">2</text>
<text x="110.4" y="110.5">15</text>
<text x="198.7" y="110.5">2</text>
<text x="210.8" y="110.5">15</text>
<text x="98.4" y="115.5">3</text>
<text x="110.4" y="115.5">14</text>
<text x="126.3" y="116.8">1</text>
<text x="126.3" y="119.4">2</text>
<text x="198.7" y="115.5">3</text>
<text x="210.8" y="115.5">14</text>
<text x="226.6" y="116.8">1</text>
<text x="226.6" y="119.4">2</text>
<text x="98.4" y="120.6">4</text>
<text x="110.4" y="120.6">13</text>
<text x="126.3" y="121.9">3</text>
<text x="126.3" y="124.4">4</text>
<text x="198.7" y="120.6">4</text>
<text x="210.8" y="120.6">13</text>
<text x="226.6" y="121.9">3</text>
<text x="226.6" y="124.4">4</text>
<text x="98.4" y="130.8">5</text>
<text x="110.4" y="130.8">12</text>
<text x="126.3" y="127">5</text>
<text x="126.3" y="129.5">6</text>
<text x="198.7" y="130.8">5</text>
<text x="210.8" y="130.8">12</text>
<text x="226.6" y="127">5</text>
<text x="226.6" y="129.5">6</text>
<text x="98.4" y="135.9">6</text>
<text x="110.4" y="135.9">11</text>
<text x="126.3" y="132.1">7</text>
<text x="126.3" y="134.6">8</text>
<text x="198.7" y="135.9">6</text>
<text x="210.8" y="135.9">11</text>
<text x="226.6" y="132.1">7</text>
<text x="226.6" y="134.6">8</text>
<text x="98.4" y="140.9">7</text>
<text x="110.4" y="140.9">10</text>
<text x="198.7" y="140.9">7</text>
<text x="210.8" y="140.9">10</text>
<text x="98.4" y="146">8</text>
<text x="111.1" y="146">9</text>
<text x="198.7" y="146">8</text>
<text x="211.4" y="146">9</text>
</g>
</svg>
